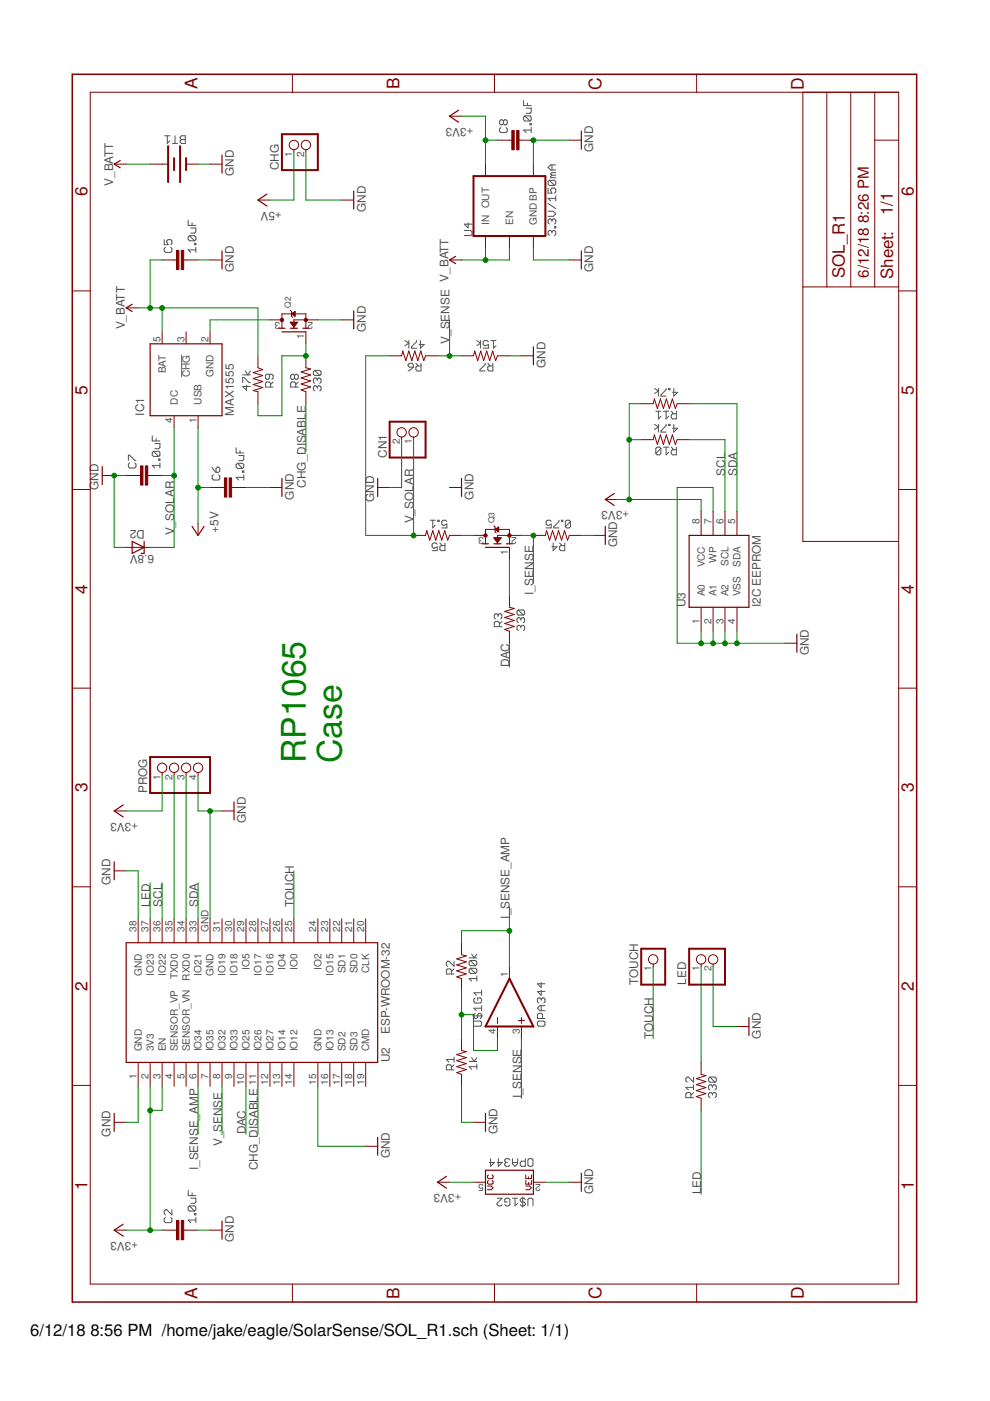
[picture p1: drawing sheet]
<svg xmlns="http://www.w3.org/2000/svg" width="210mm" height="297mm" viewBox="0 0 210 297" stroke-linecap="round" stroke-linejoin="round" font-family="sans-serif">
<g fill="none" stroke="#505050" stroke-width=".21">
<path d="M34.9 28.8h1.1M35.5 28.8v1.6l.5-.5M36.6 30.4h1.1M37.1 28.8v1.6M38.2 29l.3-.2h.8v1.6h-.8l-.3-.3v-.2l.3-.3-.3-.3zM38.5 29.6h.8M106.2 27l-.3 .3v.6l.3 .2h1.1l.2-.2v-.6l-.2-.3M106.7 25.7l-.2-.3h-.3l-.3 .3v.5l.3 .3h.3l.2-.3M106.7 25.7l.3-.3h.3l.2 .3v.5l-.2 .3h-.3l-.3-.3M106.7 25.7v.5M111 21.3v1.1h1.6M111.3 24.6h1.1l.2 .2v.6l-.2 .3"/>
<path d="M111.3 24.6l-.3 .2v.6l.3 .3h1.1M111.3 24.6l1.1 1.1M111.5 22.9h1.1v.8l-.2 .3h-.9M111.8 21.8v.6M112.4 26.2h.2v.3h-.2zM112.6 27.6h-1.6l.5 .5M112.6 27v1.1M116.2 39.9v1.1h.8l-.2-.6v-.2l.2-.3h.6l.2 .3v.5l-.2 .3M116.5 38.2l-.3 .3v.6l.3 .2h1.1M116.5 38.2h1.1l.2 .3v.6l-.2 .2M116.5 38.2l1.1 1.1M117 35v1"/>
<path d="M117 37.1l-.2 .3v.3h1M117 37.1h.8M117.8 36.6h-.8l-.2 .3 .2 .2M117.8 35h-1l-.6 .5 .6 .5h1M34.8 50.8v1.1h.8l-.2-.6v-.2l.2-.3h.6l.2 .3v.5l-.2 .3M35.1 52.4l-.3 .3v.5l.3 .3h1.1l.2-.3v-.5l-.2-.3M39.9 46.7v1.1h1.6M40.2 50h1.1l.2 .2v.6l-.2 .3M40.2 50l-.3 .2v.6l.3 .3h1.1M40.2 50l1.1 1.1M40.4 48.3h1.1v.8l-.2 .3h-.9M40.7 47.2v.6"/>
<path d="M41.3 51.6h.2v.3h-.2zM41.5 52.4v1.1M41.5 53h-1.6l.5 .5M98.4 48.9h1.4l.3 .2v.6l-.3 .3h-1.4M99.3 47.2v1.1l-.9-.8h1.7M116.2 44.8h1.1l.5 .5-.5 .6h-1.1M116.2 43.1l1.6 1.1M117 49.1l-.2-.2h-.3l-.3 .2v.6l.3 .3M117 46.7l-.2-.3h-.3l-.3 .3v.5l.3 .3M117 49.1l.3-.2h.3l.2 .2v.6l-.2 .3M117 46.7v.3M117 49.1v.3"/>
<path d="M117 46.7l.3-.3h.3l.2 .3v.5l-.2 .3M117.6 48h.2v.3h-.2zM117.8 41.5v1.1M117.8 42.1h-1.6l.6 .5M38.5 75.2v4.7M51.5 79.5h1.6M52 78.7l.5 .8 .6-.8M57.1 79.4v.8l-.3 .2h-.2l-.3-.2v-.6l.3-.2h1l.3 .2v.6l-.3 .2M62.4 79.6l.3-.2h.3l.2 .2v.6l-.2 .2h-.3l-.3-.2M62.4 79.6l-.2-.2h-.3l-.3 .2v.6l.3 .2h.3l.2-.2M62.4 79.6v.6M66.7 78.5l-.3 .3v.6l.3 .2h1.1"/>
<path d="M66.7 78.5h1.1l.3 .3v.6l-.3 .2M66.7 78.5l1.1 1.1M85.9 72.2l.8 .5-.8 .6M86.5 77.3l.3-.3h.6l.2 .3v.6h-.8l-.3-.3zM86.7 72.2v1.6M87.6 77.9l-1.1 .8M88.2 77l.5 .6M88.3 72.2v.3l-1.1 1.1v.2h1.1M89.1 72.2v1.6l.8-.8h-1M89.3 77v1.7h-.8l-.3-.3v-.5l.3-.3h.8M101.1 72.2l.8 .5-.8 .6M101.9 72.2v1.6"/>
<path d="M102.9 77v.3l-1.1 1.1v.3h1.1M103.4 77l.5 .6M103.5 72.5l-.2-.3h-.6l-.3 .3v.5l.3 .3 .8-.3v.8h-1.1M104.1 72.2h1.1M104.5 77v1.7h-.8l-.3-.3v-.5l.3-.3h.8M104.6 72.2v1.6l.6-.5M27.2 97.6v-1.1h.3l1.1 1.1h.2M27.5 98.1l-.3 .3v.6l.3 .2h1.1l.2-.2v-.6l-.2-.3M32.3 92.4v1.1h1.6M32.6 95.7h1.1l.2 .2v.6l-.2 .3M32.6 95.7l-.3 .2v.6l.3 .3h1.1M32.6 95.7l1.1 1.1"/>
<path d="M32.8 94h1.1v.9l-.2 .2h-.9M33.1 93v.5M33.7 97.3h.2v.3h-.2zM33.9 98.7h-1.6l.5 .5M33.9 98.1v1.1M45 99l.3 .6 .5 .5M45.8 99.3l.3-.3h.2l.3 .3v.6l-.3 .2h-.5zM50.1 95v1h1.6M50.3 98.2h1.1l.3 .3v.5l-.3 .3M50.3 98.2l-.2 .3v.5l.2 .3h1.1M50.3 98.2l1.1 1.1M50.6 96.6h1.1v.8l-.3 .3h-.8"/>
<path d="M50.9 95.5v.5M51.4 99.9h.3v.2h-.3zM51.5 81.1v-1.1h.2l1.1 1.1h.3M52.3 81.7v1.1l-.8-.9h1.6M57.4 82.1v-.8l-.3-.3h-.5l-.3 .3v.8h1.6M57.9 81l-.5 .5M62.7 82.1v-.8l-.3-.3h-.5l-.3 .3v.8h1.6M63.2 81l-.5 .5M67.3 82.1l-.3-.3h-.3l-.3 .3v.5l.3 .3M67.3 80.4l-.3-.2h-.3l-.3 .2v.6l.3 .3M67.3 82.1l.2-.3h.3l.3 .3v.5l-.3 .3M67.3 80.4v.3"/>
<path d="M67.3 82.1v.2M67.3 80.4l.2-.2h.3l.3 .2v.6l-.3 .3M138.8 90l.8 .5-.8 .6M138.8 82.4l.8 .5-.8 .5M139 87.2h1.1M139.6 82.4v1.6M139.6 87.2v1.6l.5-.5M139.6 90v1.6M140.1 95.1v1.1l-.2 .2h-.6l-.3-.2M140.1 95.1l-.2-.3h-.6l-.3 .3v1.1M140.1 95.1l-1.1 1.1M140.7 94.8h1.1"/>
<path d="M140.7 87.2h1.1M141.2 90v.3l-1.1 1v.3h1.1M141.2 82.4v.2l-1.1 1.1v.3h1.1M141.2 87.2v1.6l.6-.5M141.2 94.8v1.6l.6-.5M141.8 82.4h.2v.2h-.2zM141.8 90h.2v.3h-.2zM142.3 94.8l.6 .6M142.3 87.2l.6 .5M142.9 82.4v1.6l.8-.8h-1.1M142.9 90v1.6l.8-.8h-1.1M143.4 87.2v1.6h-.8l-.3-.3v-.5l.3-.3h.8"/>
<path d="M143.4 94.8v1.6h-.8l-.3-.2v-.6l.3-.2h.8M45.3 100.7l-.3 .2v.6l.3 .3h1l.3-.3v-.6l-.3-.2M51.7 101.2h-1.6l.5 .6M51.7 100.7v1.1M91.2 110.3h1.1M91.8 110.3v1.6l.5-.5M92.7 115.4l-.3-.3h-.5l-.3 .3v.5l.3 .3 .8-.3v.9h-1.1M92.8 110.3h.3v.3h-.3zM93.3 115.1l.5 .6M94.3 115.1v1.7h-.8l-.2-.3v-.6l.2-.2h.8M94.7 110.6l-.2-.3h-.6l-.2 .3v.5l.2 .3 .8-.3v.8h-1M116.9 110.6l-.3-.3h-.5l-.3 .3v.5l.3 .3 .8-.3v.8h-1.1"/>
<path d="M117.3 115.1v1.7l.8-.9h-1.1M118.5 110.3v.3l-1.1 1.1v.2h1.1M118.6 115.1l.6 .6M119.1 110.3h.2v.3h-.2zM119.7 115.1v1.7h-.8l-.3-.3v-.6l.3-.2h.8M121 110.6v1.1l-.3 .2h-.6l-.2-.2M121 110.6l-.3-.3h-.6l-.2 .3v1.1M121 110.6l-1.1 1.1M105.6 130.4l-.3-.3h-.2l-.3 .3v.6l.3 .2M105.6 130.4l.3-.3h.3l.2 .3v.6l-.2 .2M105.6 130.4v.3M105.9 132.9v-.8l-.3-.3h-.5l-.3 .3v.8h1.6"/>
<path d="M106.4 131.8l-.5 .5M109.9 129.3l-.3 .3v.5l.3 .3h1.1M109.9 129.3h1.1l.2 .3v.5l-.2 .3M109.9 129.3l1.1 1.1M110.4 132.9l-.2-.3h-.3l-.3 .3v.5l.3 .3M110.4 131.2l-.2-.2h-.3l-.3 .2v.6l.3 .2M110.4 132.9l.3-.3h.3l.2 .3v.5l-.2 .3M110.4 131.2v.3M110.4 132.9v.2M110.4 131.2l.3-.2h.3l.2 .2v.6l-.2 .2M95.7 206.5v-.8l-.3-.3h-.5l-.3 .3v.8h1.7M96.3 203.8v1.1l-1.1-1.1h-.3l-.3 .3v.5l.3 .3"/>
<path d="M96.3 205.4l-.6 .6M99.5 203.1h1.6M99.7 203.6h1.1l.3 .3v.6l-.3 .2M99.7 205.3h1.1l.3 .2v.6l-.3 .3M99.7 205.3l-.2 .2v.6l.2 .3h1.1M99.7 203.6l-.2 .3v.6l.2 .2h1.1M99.7 205.3l1.1 1.1M99.7 203.6l1.1 1.1M100 202.3l.5 .8 .6-.8M100.2 215.4h2.2M100.5 216.5h1.3l.3 .2v.6l-.3 .3h-1.3M100.7 211.6l-.2 .2v.6l.2 .3h1.1l.3-.3v-.6l-.3-.2h-.5v.5"/>
<path d="M100.7 214.8l-.2 .3v.6l.2 .2h.3l.3-.2v-.6l.3-.3h.2l.3 .3v.6l-.3 .2M101.1 206.9v1.1M101.1 207.5h-1.6l.5 .5M102.1 209.9v1.1M102.1 213.2v1.1M102.1 213.8h-1.6l.5 .5M102.1 210.5h-1.6l.5 .5M113.9 216.7l.3-.2h1.1l.2 .2v.6l-.2 .3h-1.1l-.3-.3zM114.7 211.8l-.2-.2h-.3l-.3 .2v.6l.3 .3M114.7 211.8l.3-.2h.3l.2 .2v.6l-.2 .3M114.7 208.3v1.1l-.8-.8h1.6M114.7 209.9v1.1l-.8-.8h1.6"/>
<path d="M114.7 211.8v.3M114.7 213.2v1.1M115 215.9v-.8l-.3-.3h-.5l-.3 .3v.8h1.6M115.5 213.2h-1l-.6 .6 .6 .5h1M95.7 226.8v-.8l-.3-.3h-.5l-.3 .3v.8h1.7M96.3 225.7l-.6 .6M96.3 224.6h-1.7l.6 .6M96.3 224.1v1.1M99.5 225h1.6M100 224.2l.5 .8 .6-.8M101.1 226.1h-1.6l.5 .6M101.1 225.6v1.1"/>
<path d="M146.5 232.7v-.8l-.3-.3h-.5l-.3 .3v.8h1.6M147 228.4v1l-1-1h-.3l-.3 .2v.6l.3 .2M147 231.6l-.5 .6M147 230.5h-1.6l.6 .6M147 230v1.1M150.5 228.4l-.3 .2v.6l.3 .2h1.1M150.5 228.4h1.1l.3 .2v.6l-.3 .2M150.5 228.4l1.1 1M151 231.9l-.2-.3h-.3l-.3 .3v.6l.3 .2M151 230.3l-.2-.3h-.3l-.3 .3v.5l.3 .3M151 231.9l.3-.3h.3l.3 .3v.6l-.3 .2M151 230.3v.2"/>
<path d="M151 231.9v.3M151 230.3l.3-.3h.3l.3 .3v.5l-.3 .3M35.1 258.1l-.3 .3v.6l.3 .2h1.1l.2-.2v-.6l-.2-.3M36.4 256.5v1.1l-1-1.1h-.3l-.3 .3v.5l.3 .3M39.9 252.4v1.1h1.6M40.2 255.7h1.1l.2 .2v.6l-.2 .3M40.2 255.7l-.3 .2v.6l.3 .3h1.1M40.2 255.7l1.1 1.1M40.4 254h1.1v.8l-.2 .3h-.9M40.7 252.9v.6M41.3 257.3h.2v.3h-.2zM41.5 258.7h-1.6l.5 .5"/>
<path d="M41.5 258.1v1.1M104 245.7v1.6l.8-.8h-1M105.4 254h1.1l-1.1 1.1v.3l.3 .3h.5l.3-.3M105.7 245.7v1.6l.8-.8h-1.1M107.3 246.5l-.3 .2v.3l.3 .3h.5l.3-.3M107.3 246.5h.3M107.6 254.8h-.6v-.5l.3-.3h.5l.3 .3v1.1l-.3 .3h-.5l-.3-.3M108.1 245.9l-.3-.2h-.5l-.3 .2v.3l.3 .3M108.6 254h1.1M108.6 245.7v1l.6 .6 .5-.6v-1M108.6 246.5h1.1M109.2 254v1.7l.5-.6"/>
<path d="M110.8 253.8v2.1M111.4 254.3l-.3-.3h-.5l-.3 .3v.3l.3 .2h.5l.3 .3v.3l-.3 .3h-.5l-.3-.3M111.4 245.7v1.6h-.8l-.3-.3v-.5l.3-.3h.8M111.9 255.7v-1.4l.3-.3h.6l.2 .3v1.4M111.9 245.9l.3-.2h.6l.2 .2v1.1l-.2 .3h-.6l-.3-.3z"/>
</g>
<g fill="none" stroke="#800000" stroke-width=".21">
<path d="M19.1 19.6h171.4v252.6h-171.4zM62 15.7v3.9M104.8 15.7v3.9M147.7 15.7v3.9M170.2 19.6v95.2h20.3M175.3 19.6v41.2M180.4 19.6v41.2M185.5 19.6v41.2M24.2 34.8h2.6M31.8 34.8h3.6M39.5 34.8h2.5M44.5 34.8h2.6"/>
<path d="M62.3 31.7v.6M64.9 31.7v.6M95.3 24.6h2.6M102.9 34.8v2.5M105.5 29.7h3M110 29.7h3.1M113.1 34.8v2.5M120.7 29.7h2.6M185.5 29.7h5M34.4 55.1h3M38.9 55.1h3.1M44.5 55.1h2.6"/>
<path d="M54.7 42.4h2.5M72.5 42.4h2.5M95.3 55.1h2.6M102.9 50v2.6M108 50v2.6M113.1 50v2.6M120.7 55.1h2.6M15.3 61.7h3.8M26.8 65.3h2.5M34.4 70.4v2.5M39.5 70.4v2.5M44.5 70.4v2.5"/>
<path d="M54.7 75.4v2.6l1 .4-2 .6 2 .6-2 .7 2 .6-2 .6 2 .7-2 .6 1 .3v2.5M57.2 67.8h2.6M59.8 69.6v-3.1h5.1v3.1M61.6 65.8l.2 .2v1.1l.3 .2M61.6 68.3h1.5l-.8 1zM61.6 68.3h.1M61.7 68.3v.2M61.8 68.3v.4M61.8 66.5l.8-.5v1.1zM61.9 66.5v.1M61.9 68.3v.5M62 66.4v.3"/>
<path d="M62 68.3v.7M62.2 66.3v.5M62.2 68.3v.9M62.3 66.2v.7M62.3 68.3v1M62.4 66.1v.9M62.4 68.3v.9M62.5 68.3v.7M62.7 68.3v.6M62.8 68.3v.4M62.9 68.3v.3M63 68.3v.1"/>
<path d="M64.9 70.4v2.5M64.9 75.4v2.6l1 .2-2.1 .7 2.1 .6-2.1 .6 2.1 .7-2.1 .6 2.1 .6-2.1 .7 1.1 .4v2.5M67.4 67.8h-5.1v1.8M72.5 67.8h2.5M82.6 75.4h2.6l.2-1 .6 2.1 .7-2.1 .6 2.1 .6-2.1 .7 2.1 .6-2.1 .7 2.1 .3-1.1h2.6M97.9 75.4h2.5l.2-1 .7 2.1 .6-2.1 .7 2.1 .6-2.1 .6 2.1 .7-2.1 .6 2.1 .4-1.1h2.5M110.6 75.4h2.5M170.2 60.8h20.3M190.5 61.7h3.9M36.9 88.1v2.6M42 88.1v2.6M85.2 92.6v.6"/>
<path d="M87.7 92.6v.6M136 93.2h2.5l.2-1 .7 2 .6-2 .7 2 .6-2 .6 2 .7-2 .6 2 .4-1h2.5M136 85.6h2.5l.2-1 .7 2 .6-2 .7 2 .6-2 .6 2 .7-2 .6 2 .4-1h2.5M15.3 103.8h3.8M21.7 100.8h2.5M26.8 100.8h3M26.8 116.1h5M31.3 100.8h3.1M42 111v2.5M44.5 103.4h3.1M49.1 103.4h3.1M57.2 103.4h2.6"/>
<path d="M80.1 103.4h2.5M87.7 113.5h2.5l.3-1 .6 2 .7-2 .6 2 .6-2 .7 2 .6-2 .6 2 .4-1h2.6M95.3 103.4h2.6M100.4 113.5h2.5M102.9 115.3v-3.1h5.1v3.1M104.7 111.5l.3 .2v1.1l.2 .2M104.7 114h1.5l-.7 1zM104.7 114v.1M104.9 114v.2M105 112.2l.7-.5v1.1zM105 112.2v.1M105 114v.4"/>
<path d="M105.1 112.2v.2M105.1 114v.6M105.2 112.1v.3M105.2 114v.7M105.3 112v.5M105.3 114v.9M105.5 111.9v.7M105.5 114v1M105.6 111.8v.9M105.6 114v.9M105.7 111.8v1M105.7 114v.7"/>
<path d="M105.8 114v.6M105.9 114v.4M106.1 114v.3M106.2 114v.1M108 116.1v2.5M110.6 113.5h-5.1v1.8M113.1 113.5h2.5l.3-1 .6 2 .7-2 .6 2 .6-2 .7 2 .6-2 .6 2 .4-1h2.6M125.8 113.5h2.5M128.3 105.9h2.6M148.7 108.4v5.1M151.2 108.4v5.1M153.7 108.4v5.1"/>
<path d="M156.3 108.4v5.1M190.5 103.8h3.9M108 126.2v2.6l1 .2-2 .6 2 .7-2 .6 2 .7-2 .6 2 .6-2 .7 1 .3v2.6M148.7 128.8v5M151.2 128.8v5M153.7 128.8v5M156.3 128.8v5M166.4 136.4h2.6M15.3 145.9h3.8M190.5 145.9h3.9M24.2 171.9h2.6M34.4 163.8v.5"/>
<path d="M36.9 163.8v.5M39.5 163.8v.5M42 163.8v.5M47.1 171.9h2.5M15.3 188h3.8M24.2 184.6h2.6M29.3 194.8v5.1M31.8 194.8v5.1M34.4 194.8v5.1M36.9 194.8v5.1M39.5 194.8v5.1M42 194.8v5.1"/>
<path d="M44.5 194.8v5.1M47.1 194.8v5.1M49.6 194.8v5.1M52.2 194.8v5.1M54.7 194.8v5.1M57.2 194.8v5.1M59.8 194.8v5.1M62.3 194.8v5.1M67.4 194.8v5.1M69.9 194.8v5.1M72.5 194.8v5.1M75 194.8v5.1"/>
<path d="M77.5 194.8v5.1M97.9 199.9v2.5l1 .3-2.1 .6 2.1 .6-2.1 .7 2.1 .6-2.1 .6 2.1 .7-2.1 .6 1.1 .4v2.5M190.5 188h3.9M105.5 215.8v1.2M105.5 217.6v2.6M108 205v2.5M109.9 216.4h1.3M110.6 215.8v1.2M110.6 217.6v2.6M138.5 204.4v.6M148.7 204.4v.6M151.2 204.4v.6"/>
<path d="M156.3 217.6h2.5M15.3 230.1h3.8M24.2 238h2.6M29.3 225.3v5M31.8 225.3v5M34.4 225.3v5M36.9 225.3v5M39.5 225.3v5M42 225.3v5M44.5 225.3v5M47.1 225.3v5M49.6 225.3v5"/>
<path d="M52.2 225.3v5M54.7 225.3v5M57.2 225.3v5M59.8 225.3v5M62.3 225.3v5M67.4 225.3v5M69.9 225.3v5M72.5 225.3v5M75 225.3v5M77.5 225.3v5M97.9 220.2v2.5l1 .3-2.1 .6 2.1 .6-2.1 .7 2.1 .6-2.1 .6 2.1 .7-2.1 .6 1.1 .4v2.5M100.4 238h2.5"/>
<path d="M148.7 225.3v2.5l1 .2-2.1 .7 2.1 .6-2.1 .7 2.1 .6-2.1 .6 2.1 .7-2.1 .6 1.1 .4v2.5M190.5 230.1h3.9M77.5 243h2.6M92.8 250.7h2.5M100.4 250.7h2.5M103.4 251.5h.7l.4 .3-.4 .4h-.7M103.6 250.3l-.2 .2v.4l.2 .2h.7l.2-.2v-.4l-.2-.2M103.6 249.1l-.2 .2v.4l.2 .2h.7l.2-.2v-.4l-.2-.2M111.5 251.5h.8l.4 .3-.4 .4h-.8M111.5 249.1v.8h1.2v-.8M111.5 250.3v.8h1.2v-.8M112.1 249.5v.4"/>
<path d="M112.1 250.7v.4M113.1 250.7h2.5M120.7 250.7h2.6M24.2 260.8h2.6M34.4 260.8h3M38.9 260.8h3.1M44.5 260.8h2.6M62 272.2v3.9M104.8 272.2v3.9M147.7 272.2v3.9"/>
<circle cx="62.3" cy="30.7" r=".99"/>
<circle cx="64.9" cy="30.7" r=".99"/>
<circle cx="85.2" cy="91.7" r=".99"/>
<circle cx="87.7" cy="91.7" r=".99"/>
<circle cx="34.4" cy="162.8" r=".99"/>
<circle cx="36.9" cy="162.8" r=".99"/>
<circle cx="39.5" cy="162.8" r=".99"/>
<circle cx="42" cy="162.8" r=".99"/>
<circle cx="138.5" cy="203.4" r=".99"/>
<circle cx="148.7" cy="203.4" r=".99"/>
<circle cx="151.2" cy="203.4" r=".99"/>
</g>
<path d="M15.3 15.7h179.1v260.4h-179.1z" fill="none" stroke="#800000" stroke-width=".32"/>
<g fill="none" stroke="#800000" stroke-width=".25">
<path d="M25.5 34l-1.3 .8 1.3 .8M47.1 32.9v3.8M97.2 23.4l-1.9 1.2 1.9 1.3M123.3 27.8v3.8M47.1 53.2v3.8M56.6 41.1l-1.9 1.3 1.9 1.3M75 40.5v3.8M96.6 54.4l-1.3 .7 1.3 .8M123.3 53.2v3.8M28 64.5l-1.2 .8 1.2 .7M31.8 72.9h15.3v15.2h-15.3zM59.1 69.6h1.3"/>
<path d="M59.8 70.4h5.1M61.6 69.6h1.5M64.2 69.6h1.3M75 65.9v3.8M113.1 73.5v3.8M21.7 98.9v3.8M28 114.8l2.6 1.3-2.6 1.2zM30.6 114.8v2.5h-.7M40.7 111.6l1.3 1.9 1.3-1.9M59.8 101.5v3.8M80.1 101.5v3.8M97.9 101.5v3.8"/>
<path d="M102.3 115.3h1.3M102.9 116.1h5.1M104.7 115.3h1.5M107.4 115.3h1.2M128.3 111.6v3.8M130.2 104.6l-1.9 1.3 1.9 1.3M146.1 113.5h12.7v15.3h-12.7zM169 134.5v3.8M26.1 170.7l-1.9 1.2 1.9 1.3M49.6 170v3.8M24.2 182.7v3.8M26.8 199.9h53.3v25.4h-53.3z"/>
<path d="M158.8 215.8v3.7M24.2 236.1v3.8M102.9 236.1v3.8M26.1 259.5l-1.9 1.3 1.9 1.3M47.1 258.9v3.8M80.1 241.1v3.8M94.7 249.4l-1.9 1.3 1.9 1.2M102.9 248.1h10.2v5.1h-10.2zM123.3 248.8v3.8"/>
</g>
<g fill="#800000" stroke="#800000" stroke-width=".21">
<path d="M38.4 258.8h.5v4h-.5z"/>
<path d="M37.4 258.8h.5v4h-.5z"/>
<path d="M38.4 53.1h.5v4h-.5z"/>
<path d="M37.4 53.1h.5v4h-.5z"/>
<path d="M48.6 101.3h.5v4.1h-.5z"/>
<path d="M47.6 101.3h.5v4.1h-.5z"/>
<path d="M30.8 98.8h.5v4h-.5z"/>
<path d="M29.8 98.8h.5v4h-.5z"/>
<path d="M109.5 27.7h.5v4h-.5z"/>
<path d="M108.5 27.7h.5v4h-.5z"/>
</g>
<path d="M35.6 31v7.6M36.9 33.5v2.6M38.2 31v7.6M39.5 33.5v2.6M59.8 28.4h7.6v7.7h-7.6zM100.4 37.3h15.2v12.7h-15.2zM82.6 89.4h7.6v7.6h-7.6zM31.8 160.5h12.7v7.6h-12.7zM108 207.5l5.1 10.1h-10.2zM136 201.1h5v7.7h-5zM146.1 201.1h7.6v7.7h-7.6z" fill="none" stroke="#800000" stroke-width=".42"/>
<g fill="#800000" stroke="#800000" stroke-width=".21">
<circle cx="64.9" cy="67.8" r=".36"/>
<circle cx="59.8" cy="67.8" r=".36"/>
<circle cx="108" cy="113.5" r=".36"/>
<circle cx="102.9" cy="113.5" r=".36"/>
</g>
<g fill="none" stroke="#008000" stroke-width=".21">
<path d="M26.8 34.8h5M42 34.8h2.5M62.3 32.3v10.1h-5.1M64.9 32.3v10.1h7.6M97.9 24.6h5v10.2M102.9 29.7h2.6M120.7 29.7h-7.6v5.1M34.4 55.1h-2.6v10.2M42 55.1h2.5M102.9 52.6v2.5M108 52.6v2.5h-10.1M113.1 52.6v2.5h7.6"/>
<path d="M29.3 65.3h25.4v10.1M34.4 65.3v5.1M57.2 67.8h-12.7v2.6M64.9 72.9v2.5h-5.1v12.7h-5.1v-2.5M67.4 67.8h5.1M82.6 75.4h-5.1v38.1h10.2v-20.3M92.8 75.4h5.1M95.3 67.8v7.6M108 75.4h2.6M36.9 90.7v25.4h-5.1M42 90.7v20.3M64.9 85.6v10.2"/>
<path d="M85.2 93.2v10.2h-2.6M133.4 93.2h2.6M136 85.6h-2.6v20.3M146.1 93.2h7.6v15.2M146.1 85.6h10.2v22.8M26.8 100.8h-2.6v15.3h2.6M34.4 100.8h2.5M42 103.4h2.5M52.2 103.4h5M97.9 113.5h2.5M108 118.6v7.6M110.6 113.5h2.5v10.2"/>
<path d="M123.3 113.5h2.5M130.9 105.9h17.8v2.5M151.2 108.4v-5h-7.6v33h22.8M108 136.4v5.1M148.7 133.8v2.6M151.2 133.8v2.6M153.7 133.8v2.6M156.3 133.8v2.6M34.4 164.3v7.6h-7.6M36.9 164.3v30.5M39.5 164.3v30.5M42 164.3v7.6h5.1"/>
<path d="M44.5 171.9v22.9M26.8 184.6h2.5v10.2M31.8 187.2v7.6M34.4 187.2v7.6M42 187.2v7.6M62.3 184.6v10.2M108 197.3h-10.1v2.6M108 192.3v12.7M97.9 210v10.2M97.9 215.1h2.5v7.6h5.1v-2.5M138.5 205v15.2M148.7 205v20.3"/>
<path d="M151.2 205v12.6h5.1M29.3 230.3v7.7h-2.5M31.8 230.3v30.5M34.4 230.3v5.1h-2.6M42 230.3v10.2M47.1 230.3v10.2M52.2 230.3v10.2M54.7 230.3v10.2M67.4 230.3v12.7h10.1M97.9 230.3v7.7h2.5M110.6 220.2v12.7M148.7 235.4v17.8"/>
<path d="M95.3 250.7h5.1M115.6 250.7h5.1M26.8 260.8h7.6M42 260.8h2.5"/>
</g>
<g fill="#008000" stroke="#008000" stroke-width=".21">
<circle cx="44.5" cy="172" r=".51"/>
<circle cx="24.2" cy="100.8" r=".51"/>
<circle cx="151.2" cy="136.4" r=".51"/>
<circle cx="153.7" cy="136.4" r=".51"/>
<circle cx="156.3" cy="136.4" r=".51"/>
<circle cx="148.7" cy="136.4" r=".51"/>
<circle cx="113.1" cy="29.7" r=".51"/>
<circle cx="31.8" cy="260.8" r=".51"/>
<circle cx="31.8" cy="235.4" r=".51"/>
<circle cx="133.4" cy="105.9" r=".51"/>
<circle cx="133.4" cy="93.2" r=".51"/>
<circle cx="102.9" cy="29.7" r=".51"/>
<circle cx="31.8" cy="65.3" r=".51"/>
<circle cx="34.4" cy="65.3" r=".51"/>
<circle cx="102.9" cy="55.1" r=".51"/>
<circle cx="42" cy="103.4" r=".51"/>
<circle cx="36.9" cy="100.8" r=".51"/>
<circle cx="87.7" cy="113.5" r=".51"/>
<circle cx="113.1" cy="113.5" r=".51"/>
<circle cx="95.3" cy="75.5" r=".51"/>
<circle cx="64.9" cy="75.5" r=".51"/>
<circle cx="97.9" cy="215.1" r=".51"/>
<circle cx="108" cy="197.4" r=".51"/>
</g>
<g font-size="7.2" fill="#008000">
<text x="64.8" y="161.8" transform="rotate(-90 64.8 161.8)">RP1065</text>
<text x="72.5" y="161.8" transform="rotate(-90 72.5 161.8)">Case</text>
</g>
<g font-size="3.7" fill="#800000">
<text x="41.9" y="18.9" transform="rotate(-90 41.9 18.9)">A</text>
<text x="84.7" y="18.9" transform="rotate(-90 84.7 18.9)">B</text>
<text x="127.6" y="19" transform="rotate(-90 127.6 19)">C</text>
<text x="170.4" y="19" transform="rotate(-90 170.4 19)">D</text>
<text x="18.5" y="41.6" transform="rotate(-90 18.5 41.6)">6</text>
<text x="193.7" y="41.6" transform="rotate(-90 193.7 41.6)">6</text>
<text x="18.5" y="83.7" transform="rotate(-90 18.5 83.7)">5</text>
<text x="193.7" y="83.7" transform="rotate(-90 193.7 83.7)">5</text>
<text x="18.5" y="125.9" transform="rotate(-90 18.5 125.9)">4</text>
<text x="193.7" y="125.9" transform="rotate(-90 193.7 125.9)">4</text>
<text x="18.5" y="168" transform="rotate(-90 18.5 168)">3</text>
<text x="193.7" y="168" transform="rotate(-90 193.7 168)">3</text>
<text x="18.5" y="210.1" transform="rotate(-90 18.5 210.1)">2</text>
<text x="193.7" y="210.1" transform="rotate(-90 193.7 210.1)">2</text>
<text x="18.5" y="252.2" transform="rotate(-90 18.5 252.2)">1</text>
<text x="193.7" y="252.2" transform="rotate(-90 193.7 252.2)">1</text>
<text x="41.9" y="275.4" transform="rotate(-90 41.9 275.4)">A</text>
<text x="84.7" y="275.4" transform="rotate(-90 84.7 275.4)">B</text>
<text x="127.6" y="275.5" transform="rotate(-90 127.6 275.5)">C</text>
<text x="170.4" y="275.5" transform="rotate(-90 170.4 275.5)">D</text>
</g>
<g font-size="3.6" fill="#800000">
<text x="189.3" y="45.6" transform="rotate(-90 189.3 45.6)">1/1</text>
<text x="179.1" y="58.9" transform="rotate(-90 179.1 58.9)">SOL_R1</text>
<text x="189.4" y="59.2" transform="rotate(-90 189.4 59.2)">Sheet:</text>
</g>
<g font-size="3.5">
<text x="6.4" y="283.3">6/12/18</text>
<text x="19.2" y="283.3">8:56 PM /home/jake/eagle/SolarSense/SOL_R1.sch (Sheet: 1/1)</text>
</g>
<g font-size="3.2" fill="#800000">
<text x="184.2" y="47.3" transform="rotate(-90 184.2 47.3)">8:26 PM</text>
<text x="184.2" y="58.9" transform="rotate(-90 184.2 58.9)">6/12/18</text>
</g>
<g font-size="2.5" fill="#505050">
<text x="100.4" y="27.2" transform="rotate(-180 100.4 27.2)">+3V3</text>
<text x="125.8" y="32.3" transform="rotate(-90 125.8 32.3)">GND</text>
<text x="24" y="39.4" transform="rotate(-90 24 39.4)">V_BATT</text>
<text x="49.6" y="37.3" transform="rotate(-90 49.6 37.3)">GND</text>
<text x="59.1" y="36.1" transform="rotate(-90 59.1 36.1)">CHG</text>
<text x="59.8" y="45" transform="rotate(-180 59.8 45)">+5V</text>
<text x="77.5" y="45" transform="rotate(-90 77.5 45)">GND</text>
<text x="49.6" y="57.7" transform="rotate(-90 49.6 57.7)">GND</text>
<text x="125.8" y="57.7" transform="rotate(-90 125.8 57.7)">GND</text>
<text x="26.5" y="69.8" transform="rotate(-90 26.5 69.8)">V_BATT</text>
<text x="77.5" y="70.4" transform="rotate(-90 77.5 70.4)">GND</text>
<text x="95.3" y="72.9" transform="rotate(-90 95.3 72.9)">V_SENSE V_BATT</text>
<text x="115.6" y="78" transform="rotate(-90 115.6 78)">GND</text>
<text x="30.6" y="88.1" transform="rotate(-90 30.6 88.1)">IC1</text>
<text x="49.6" y="88.1" transform="rotate(-90 49.6 88.1)">MAX1555</text>
<text x="82" y="97" transform="rotate(-90 82 97)">CN1</text>
<text x="153.7" y="100.8" transform="rotate(-90 153.7 100.8)">SCL</text>
<text x="156.3" y="100.8" transform="rotate(-90 156.3 100.8)">SDA</text>
<text x="20.9" y="103.8" transform="rotate(-90 20.9 103.8)">GND</text>
<text x="62.3" y="105.9" transform="rotate(-90 62.3 105.9)">GND</text>
<text x="64.8" y="103.4" transform="rotate(-90 64.8 103.4)">CHG_DISABLE</text>
<text x="79.3" y="106.4" transform="rotate(-90 79.3 106.4)">GND</text>
<text x="100.4" y="105.9" transform="rotate(-90 100.4 105.9)">GND</text>
<text x="30.7" y="112.4" transform="rotate(-180 30.7 112.4)">D2</text>
<text x="36.9" y="113.5" transform="rotate(-90 36.9 113.5)">V_SOLAR</text>
<text x="46.3" y="113" transform="rotate(-90 46.3 113)">+5V</text>
<text x="87.7" y="111" transform="rotate(-90 87.7 111)">V_SOLAR</text>
<text x="133.4" y="108.4" transform="rotate(-180 133.4 108.4)">+3V3</text>
<text x="32.7" y="117.7" transform="rotate(-180 32.7 117.7)">6.8V</text>
<text x="130.9" y="116.1" transform="rotate(-90 130.9 116.1)">GND</text>
<text x="113.1" y="126.2" transform="rotate(-90 113.1 126.2)">I_SENSE</text>
<text x="145.3" y="128.8" transform="rotate(-90 145.3 128.8)">U3</text>
<text x="161.3" y="128.8" transform="rotate(-90 161.3 128.8)">I2C EEPROM</text>
<text x="108" y="141.5" transform="rotate(-90 108 141.5)">DAC</text>
<text x="171.5" y="138.9" transform="rotate(-90 171.5 138.9)">GND</text>
<text x="31.2" y="168.1" transform="rotate(-90 31.2 168.1)">PROG</text>
<text x="29.3" y="174.5" transform="rotate(-180 29.3 174.5)">+3V3</text>
<text x="52.1" y="174.5" transform="rotate(-90 52.1 174.5)">GND</text>
<text x="23.5" y="187.6" transform="rotate(-90 23.5 187.6)">GND</text>
<text x="31.8" y="192.3" transform="rotate(-90 31.8 192.3)">LED</text>
<text x="34.4" y="192.3" transform="rotate(-90 34.4 192.3)">SCL</text>
<text x="42" y="192.3" transform="rotate(-90 42 192.3)">SDA</text>
<text x="62.3" y="192.3" transform="rotate(-90 62.3 192.3)">TOUCH</text>
<text x="108" y="194.8" transform="rotate(-90 108 194.8)">I_SENSE_AMP</text>
<text x="135.3" y="208.8" transform="rotate(-90 135.3 208.8)">TOUCH</text>
<text x="145.5" y="208.8" transform="rotate(-90 145.5 208.8)">LED</text>
<text x="82.6" y="219.2" transform="rotate(-90 82.6 219.2)">ESP-WROOM-32</text>
<text x="138.5" y="220.2" transform="rotate(-90 138.5 220.2)">TOUCH</text>
<text x="161.3" y="220.2" transform="rotate(-90 161.3 220.2)">GND</text>
<text x="82.6" y="225.3" transform="rotate(-90 82.6 225.3)">U2</text>
<text x="110.6" y="232.9" transform="rotate(-90 110.6 232.9)">I_SENSE</text>
<text x="23.5" y="241" transform="rotate(-90 23.5 241)">GND</text>
<text x="47.1" y="243" transform="rotate(-90 47.1 243)">V_SENSE</text>
<text x="52.1" y="240.5" transform="rotate(-90 52.1 240.5)">DAC</text>
<text x="82.6" y="245.6" transform="rotate(-90 82.6 245.6)">GND</text>
<text x="105.5" y="240.5" transform="rotate(-90 105.5 240.5)">GND</text>
<text x="42" y="248.1" transform="rotate(-90 42 248.1)">I_SENSE_AMP</text>
<text x="54.7" y="248.1" transform="rotate(-90 54.7 248.1)">CHG_DISABLE</text>
<text x="97.9" y="253.2" transform="rotate(-180 97.9 253.2)">+3V3</text>
<text x="125.8" y="253.2" transform="rotate(-90 125.8 253.2)">GND</text>
<text x="148.6" y="253.2" transform="rotate(-90 148.6 253.2)">LED</text>
<text x="29.3" y="263.4" transform="rotate(-180 29.3 263.4)">+3V3</text>
<text x="49.6" y="263.4" transform="rotate(-90 49.6 263.4)">GND</text>
</g>
<g font-size="2.1" fill="#505050">
<text x="62" y="33.2" transform="rotate(-90 62 33.2)">1</text>
<text x="64.5" y="33.2" transform="rotate(-90 64.5 33.2)">2</text>
<text x="103.7" y="47.7" transform="rotate(-90 103.7 47.7)">IN OUT</text>
<text x="108.8" y="47.7" transform="rotate(-90 108.8 47.7)">EN</text>
<text x="113.9" y="47.7" transform="rotate(-90 113.9 47.7)">GND BP</text>
<text x="59.4" y="68.2" transform="rotate(-180 59.4 68.2)">3</text>
<text x="64.5" y="71.9" transform="rotate(-90 64.5 71.9)">1</text>
<text x="66.4" y="68.2" transform="rotate(-180 66.4 68.2)">2</text>
<text x="34" y="72.5" transform="rotate(-90 34 72.5)">5</text>
<text x="39.1" y="72.5" transform="rotate(-90 39.1 72.5)">3</text>
<text x="44.2" y="72.5" transform="rotate(-90 44.2 72.5)">2</text>
<text x="35.1" y="79.1" transform="rotate(-90 35.1 79.1)">BAT</text>
<text x="40.2" y="79.9" transform="rotate(-90 40.2 79.9)">CHG</text>
<text x="45.3" y="80" transform="rotate(-90 45.3 80)">GND</text>
<text x="36.6" y="89.7" transform="rotate(-90 36.6 89.7)">4</text>
<text x="37.7" y="85.8" transform="rotate(-90 37.7 85.8)">DC</text>
<text x="41.6" y="89.7" transform="rotate(-90 41.6 89.7)">1</text>
<text x="42.8" y="85.8" transform="rotate(-90 42.8 85.8)">USB</text>
<text x="84.8" y="94.2" transform="rotate(-90 84.8 94.2)">2</text>
<text x="87.3" y="94.2" transform="rotate(-90 87.3 94.2)">1</text>
<text x="102.6" y="113.9" transform="rotate(-180 102.6 113.9)">3</text>
<text x="109.6" y="113.9" transform="rotate(-180 109.6 113.9)">2</text>
<text x="148.3" y="111.2" transform="rotate(-90 148.3 111.2)">8</text>
<text x="150.8" y="111.2" transform="rotate(-90 150.8 111.2)">7</text>
<text x="153.4" y="111.2" transform="rotate(-90 153.4 111.2)">6</text>
<text x="155.9" y="111.2" transform="rotate(-90 155.9 111.2)">5</text>
<text x="107.7" y="117.6" transform="rotate(-90 107.7 117.6)">1</text>
<text x="151.9" y="119.3" transform="rotate(-90 151.9 119.3)">WP</text>
<text x="149.4" y="120.3" transform="rotate(-90 149.4 120.3)">VCC</text>
<text x="154.5" y="120" transform="rotate(-90 154.5 120)">SCL</text>
<text x="157" y="120.2" transform="rotate(-90 157 120.2)">SDA</text>
<text x="149.4" y="126.4" transform="rotate(-90 149.4 126.4)">A0</text>
<text x="151.9" y="126.4" transform="rotate(-90 151.9 126.4)">A1</text>
<text x="154.5" y="126.4" transform="rotate(-90 154.5 126.4)">A2</text>
<text x="157" y="126.4" transform="rotate(-90 157 126.4)">VSS</text>
<text x="148.3" y="132.3" transform="rotate(-90 148.3 132.3)">1</text>
<text x="150.8" y="132.3" transform="rotate(-90 150.8 132.3)">2</text>
<text x="153.4" y="132.3" transform="rotate(-90 153.4 132.3)">3</text>
<text x="155.9" y="132.3" transform="rotate(-90 155.9 132.3)">4</text>
<text x="34" y="165.3" transform="rotate(-90 34 165.3)">1</text>
<text x="36.6" y="165.3" transform="rotate(-90 36.6 165.3)">2</text>
<text x="39.1" y="165.3" transform="rotate(-90 39.1 165.3)">3</text>
<text x="41.6" y="165.3" transform="rotate(-90 41.6 165.3)">4</text>
<text x="28.9" y="197.5" transform="rotate(-90 28.9 197.5)">38</text>
<text x="31.5" y="197.5" transform="rotate(-90 31.5 197.5)">37</text>
<text x="34" y="197.5" transform="rotate(-90 34 197.5)">36</text>
<text x="36.6" y="197.5" transform="rotate(-90 36.6 197.5)">35</text>
<text x="39.1" y="197.5" transform="rotate(-90 39.1 197.5)">34</text>
<text x="41.6" y="197.5" transform="rotate(-90 41.6 197.5)">33</text>
<text x="44.2" y="197.5" transform="rotate(-90 44.2 197.5)">GND</text>
<text x="46.7" y="197.5" transform="rotate(-90 46.7 197.5)">31</text>
<text x="49.3" y="197.5" transform="rotate(-90 49.3 197.5)">30</text>
<text x="51.8" y="197.5" transform="rotate(-90 51.8 197.5)">29</text>
<text x="54.3" y="197.5" transform="rotate(-90 54.3 197.5)">28</text>
<text x="56.9" y="197.5" transform="rotate(-90 56.9 197.5)">27</text>
<text x="59.4" y="197.5" transform="rotate(-90 59.4 197.5)">26</text>
<text x="62" y="197.5" transform="rotate(-90 62 197.5)">25</text>
<text x="67" y="197.5" transform="rotate(-90 67 197.5)">24</text>
<text x="69.6" y="197.5" transform="rotate(-90 69.6 197.5)">23</text>
<text x="72.1" y="197.5" transform="rotate(-90 72.1 197.5)">22</text>
<text x="74.6" y="197.5" transform="rotate(-90 74.6 197.5)">21</text>
<text x="77.2" y="197.5" transform="rotate(-90 77.2 197.5)">20</text>
<text x="30.1" y="206.9" transform="rotate(-90 30.1 206.9)">GND</text>
<text x="32.6" y="206.8" transform="rotate(-90 32.6 206.8)">IO23</text>
<text x="35.1" y="206.8" transform="rotate(-90 35.1 206.8)">IO22</text>
<text x="37.7" y="207.7" transform="rotate(-90 37.7 207.7)">TXD0</text>
<text x="40.2" y="207.9" transform="rotate(-90 40.2 207.9)">RXD0</text>
<text x="42.8" y="206.8" transform="rotate(-90 42.8 206.8)">IO21</text>
<text x="45.3" y="206.9" transform="rotate(-90 45.3 206.9)">GND</text>
<text x="47.8" y="206.8" transform="rotate(-90 47.8 206.8)">IO19</text>
<text x="50.4" y="206.8" transform="rotate(-90 50.4 206.8)">IO18</text>
<text x="52.9" y="205.7" transform="rotate(-90 52.9 205.7)">IO5</text>
<text x="55.5" y="206.8" transform="rotate(-90 55.5 206.8)">IO17</text>
<text x="58" y="206.8" transform="rotate(-90 58 206.8)">IO16</text>
<text x="60.5" y="205.7" transform="rotate(-90 60.5 205.7)">IO4</text>
<text x="63.1" y="205.7" transform="rotate(-90 63.1 205.7)">IO0</text>
<text x="68.1" y="205.7" transform="rotate(-90 68.1 205.7)">IO2</text>
<text x="70.7" y="206.8" transform="rotate(-90 70.7 206.8)">IO15</text>
<text x="73.2" y="206.4" transform="rotate(-90 73.2 206.4)">SD1</text>
<text x="75.8" y="206.4" transform="rotate(-90 75.8 206.4)">SD0</text>
<text x="78.3" y="206.4" transform="rotate(-90 78.3 206.4)">CLK</text>
<text x="107.7" y="207.1" transform="rotate(-90 107.7 207.1)">1</text>
<text x="138.1" y="205.9" transform="rotate(-90 138.1 205.9)">1</text>
<text x="148.3" y="205.9" transform="rotate(-90 148.3 205.9)">1</text>
<text x="150.8" y="205.9" transform="rotate(-90 150.8 205.9)">2</text>
<text x="105.1" y="219.2" transform="rotate(-90 105.1 219.2)">4</text>
<text x="110.2" y="219.2" transform="rotate(-90 110.2 219.2)">3</text>
<text x="30.1" y="222.9" transform="rotate(-90 30.1 222.9)">GND</text>
<text x="32.6" y="222.9" transform="rotate(-90 32.6 222.9)">3V3</text>
<text x="35.1" y="222.9" transform="rotate(-90 35.1 222.9)">EN</text>
<text x="37.7" y="222.9" transform="rotate(-90 37.7 222.9)">SENSOR_VP</text>
<text x="40.2" y="222.9" transform="rotate(-90 40.2 222.9)">SENSOR_VN</text>
<text x="42.8" y="222.9" transform="rotate(-90 42.8 222.9)">IO34</text>
<text x="45.3" y="222.9" transform="rotate(-90 45.3 222.9)">IO35</text>
<text x="47.8" y="222.9" transform="rotate(-90 47.8 222.9)">IO32</text>
<text x="50.4" y="222.9" transform="rotate(-90 50.4 222.9)">IO33</text>
<text x="52.9" y="222.9" transform="rotate(-90 52.9 222.9)">IO25</text>
<text x="55.4" y="222.9" transform="rotate(-90 55.4 222.9)">IO26</text>
<text x="58" y="222.9" transform="rotate(-90 58 222.9)">IO27</text>
<text x="60.5" y="222.9" transform="rotate(-90 60.5 222.9)">IO14</text>
<text x="63.1" y="222.9" transform="rotate(-90 63.1 222.9)">IO12</text>
<text x="68.1" y="222.9" transform="rotate(-90 68.1 222.9)">GND</text>
<text x="70.7" y="222.9" transform="rotate(-90 70.7 222.9)">IO13</text>
<text x="73.2" y="222.9" transform="rotate(-90 73.2 222.9)">SD2</text>
<text x="75.8" y="222.9" transform="rotate(-90 75.8 222.9)">SD3</text>
<text x="78.3" y="222.9" transform="rotate(-90 78.3 222.9)">CMD</text>
<text x="28.9" y="228.8" transform="rotate(-90 28.9 228.8)">1</text>
<text x="31.5" y="228.8" transform="rotate(-90 31.5 228.8)">2</text>
<text x="34" y="228.8" transform="rotate(-90 34 228.8)">3</text>
<text x="36.6" y="228.8" transform="rotate(-90 36.6 228.8)">4</text>
<text x="39.1" y="228.8" transform="rotate(-90 39.1 228.8)">5</text>
<text x="41.6" y="228.8" transform="rotate(-90 41.6 228.8)">6</text>
<text x="44.2" y="228.8" transform="rotate(-90 44.2 228.8)">7</text>
<text x="46.7" y="228.8" transform="rotate(-90 46.7 228.8)">8</text>
<text x="49.3" y="228.8" transform="rotate(-90 49.3 228.8)">9</text>
<text x="51.8" y="230" transform="rotate(-90 51.8 230)">10</text>
<text x="54.3" y="230" transform="rotate(-90 54.3 230)">11</text>
<text x="56.9" y="230" transform="rotate(-90 56.9 230)">12</text>
<text x="59.4" y="230" transform="rotate(-90 59.4 230)">13</text>
<text x="62" y="230" transform="rotate(-90 62 230)">14</text>
<text x="67" y="230" transform="rotate(-90 67 230)">15</text>
<text x="69.6" y="230" transform="rotate(-90 69.6 230)">16</text>
<text x="72.1" y="230" transform="rotate(-90 72.1 230)">17</text>
<text x="74.6" y="230" transform="rotate(-90 74.6 230)">18</text>
<text x="77.2" y="230" transform="rotate(-90 77.2 230)">19</text>
<text x="102.6" y="251" transform="rotate(-180 102.6 251)">5</text>
<text x="114.6" y="251" transform="rotate(-180 114.6 251)">2</text>
</g>
<g font-size="1.8" fill="#505050">
<text x="61.7" y="65.3" transform="rotate(-90 61.7 65.3)">Q2</text>
<text x="104.8" y="111" transform="rotate(-90 104.8 111)">Q3</text>
</g>
</svg>
